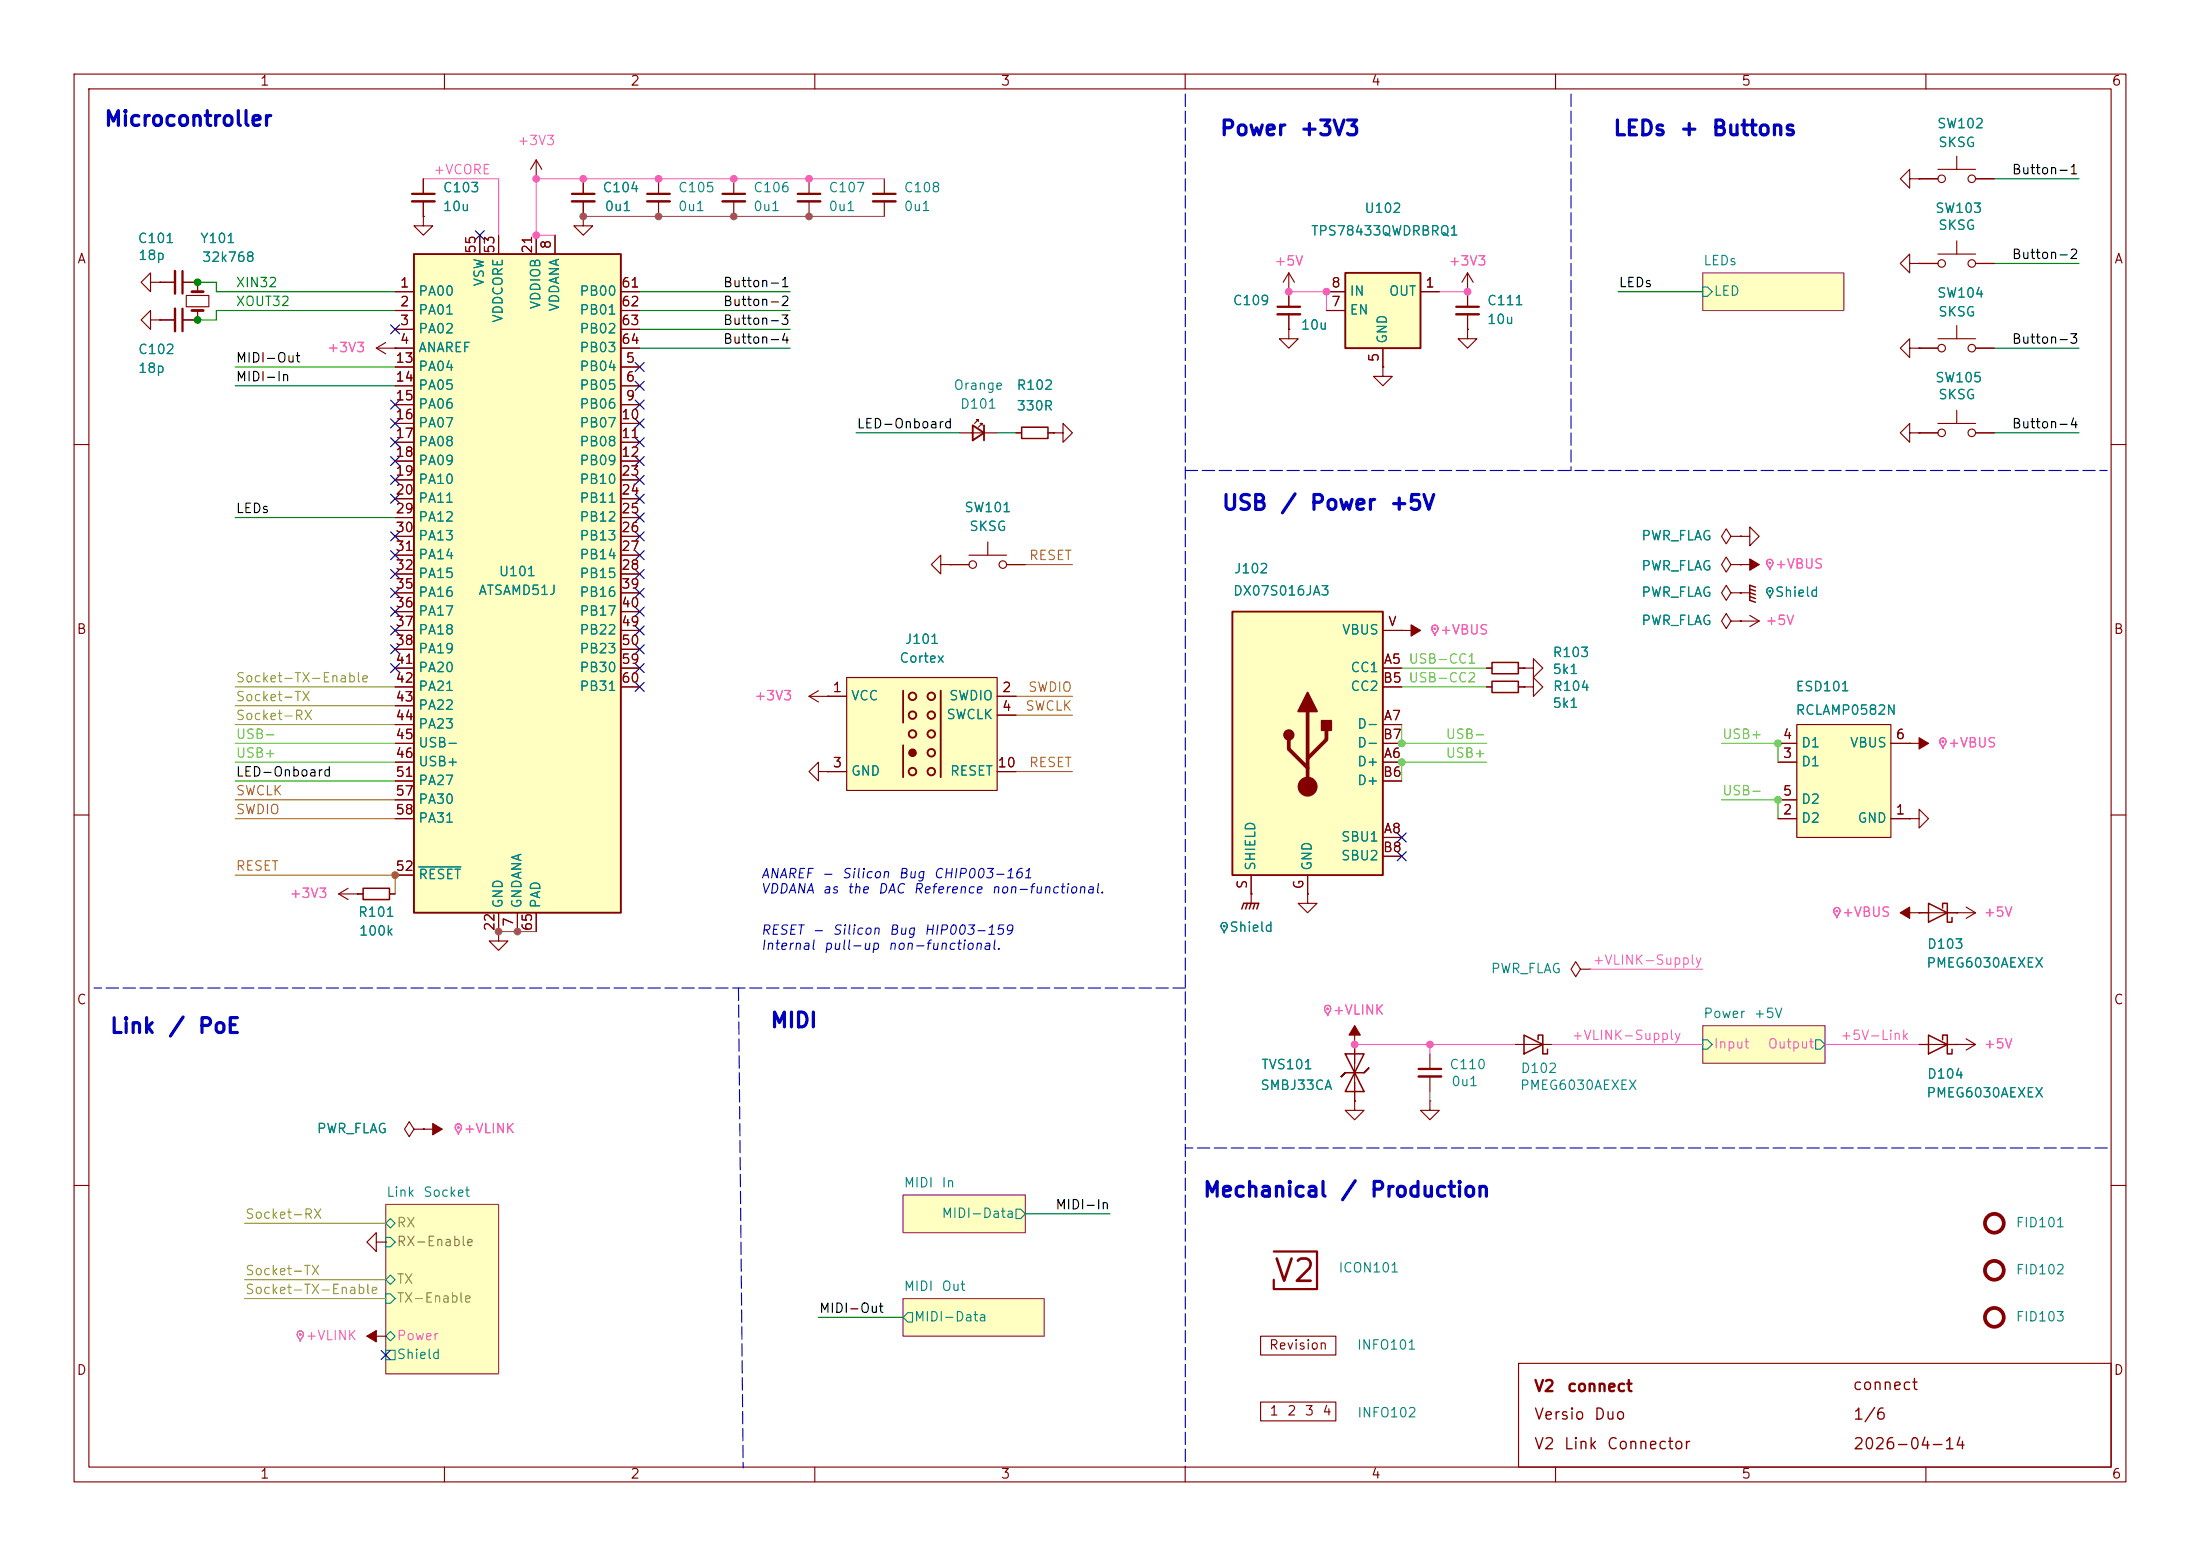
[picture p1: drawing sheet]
<svg xmlns="http://www.w3.org/2000/svg" width="297mm" height="210mm" viewBox="0 0 297 210" stroke-linecap="round" stroke-linejoin="round" font-family="sans-serif">
<g fill="none" stroke="#840000" stroke-width=".15">
<path d="M10 10h277v190h-277zM12 12h273v186h-273zM60 10v2M110 10v2M160 10v2M210 10v2M260 10v2M57.1 29.2v1.3h1.3l-1.3 1.3-1.2-1.3h1.2M57.1 29.2h.1M57.1 24.1v2.1M57.1 27.2v2M174 39.4v2"/>
<path d="M198.1 39.4v2M257.8 35.6v-1.3l-1.3 1.3 1.3 1.2v-1.2h1.3M257.8 24.1v-1.2l-1.3 1.2 1.3 1.3v-1.3h1.3M259.1 35.6h.1M259.1 24.1h.1M259.1 35.6h2.5M259.1 24.1h2.5M261.6 34.3h5.1M261.6 22.9h5.1M264.2 21.1v1.8M264.2 32.5v1.8M266.7 35.6h2.5"/>
<path d="M266.7 24.1h2.5M174 42.4v2.1M186.7 49.5v1.3h1.3l-1.3 1.3-1.3-1.3h1.3M186.7 49.5h.1M198.1 42.4v2.1M257.8 58.4v-1.2l-1.3 1.2 1.3 1.3v-1.3h1.3M259.1 58.4h.1M259.1 47h2.5M261.6 45.7h5.1M264.2 43.9v1.8M266.7 47h2.5M10 60h2"/>
<path d="M285 60h2M10 110h2M285 110h2M48.3 120.7h.7M52.6 120.7h.7M67.3 125.7v1.3h1.3l-1.3 1.3-1.3-1.3h1.3M67.3 125.7h.1M213.4 130.8l-.7-1-.6 1 .6 1 .7-1h1.2M214.6 130.8h.1M55.9 152.4l-.7-1-.6 1 .6 1 .7-1h1.2M57.1 152.4h.1M57.1 152.4h2.6"/>
<path d="M182.9 141v7.6M193 142.2v2.1M193 145.3v2M10 160h2M50.8 167.6v-1.2l-1.3 1.2 1.3 1.3v-1.3h1.3M52.1 167.6h.1M285 160h2M49.5 180.3h2.6M52.1 180.3h.1M60 198v2M110 198v2M160 198v2"/>
<path d="M205 184h80v14h-80zM210 198v2M260 198v2"/>
<circle cx="262.1" cy="24.1" r=".51"/>
<circle cx="262.1" cy="35.6" r=".51"/>
<circle cx="266.2" cy="24.1" r=".51"/>
<circle cx="266.2" cy="35.6" r=".51"/>
<circle cx="262.1" cy="47" r=".51"/>
<circle cx="266.2" cy="47" r=".51"/>
</g>
<g fill="#ffffc2" stroke="#ffffc2" stroke-width=".14">
<path d="M121.9 175.3h19.1v5h-19.1z"/>
<path d="M229.9 138.4h16.5v5.1h-16.5z"/>
<path d="M52.1 162.6h15.2v22.8h-15.2z"/>
<path d="M229.9 36.8h19v5.1h-19z"/>
<path d="M121.9 161.3h16.5v5.1h-16.5z"/>
</g>
<path d="M229.9 36.8h19v5.1h-19zM229.9 138.4h16.5v5.1h-16.5zM52.1 162.6h15.2v22.8h-15.2zM121.9 175.3h19.1v5h-19.1zM121.9 161.3h16.5v5.1h-16.5z" fill="none" stroke="#840084" stroke-width=".15"/>
<path d="M229.9 38.7h.6l.6 .7-.6 .6h-.6zM229.9 140.3h.6l.6 .7-.6 .6h-.6zM245.1 140.3h.6l.7 .7-.7 .6h-.6zM52.1 172.7l.6-.6 .6 .6-.6 .7zM52.1 167h.6l.6 .6-.6 .7h-.6zM52.1 174.6h.6l.6 .7-.6 .6h-.6zM52.7 164.5l.6 .6-.6 .6-.6-.6zM121.9 177.8l.7-.6h.6v1.2h-.6zM137.2 163.2h.6l.6 .6-.6 .7h-.6zM52.1 180.3l.6-.6 .6 .6-.6 .7zM52.1 182.2h1.2v1.3h-1.2z" fill="none" stroke="#008484" stroke-width=".15"/>
<path d="M55.6 26.2h3.1M172.5 41.4h3M196.6 41.4h3M191.5 144.3h3.1" fill="none" stroke="#840000" stroke-width=".3"/>
<path d="M55.6 27.2h3.1M172.5 42.4h3M196.6 42.4h3M191.5 145.3h3.1" fill="none" stroke="#840000" stroke-width=".33"/>
<path d="M49 119.9h3.6v1.5h-3.6zM181.6 144.8l-.6 .6 .6-.6h2.5l.7-.7-.7 .7M181.6 142.2h2.5l-1.2 2.6zM182.9 144.8l1.2 2.5h-2.5z" fill="none" stroke="#840000" stroke-width=".2"/>
<path d="M61.6 151.8a.49 .49 0 0 1 .7 .2 .49 .49 0 0 1-.2 .6l-.2 .5-.2-.4a.64 .64 0 0 1-.1-.9zM40.3 179.7a.49 .49 0 0 1 .7 .2 .49 .49 0 0 1-.3 .7l-.2 .4-.1-.3a.64 .64 0 0 1-.1-1z" fill="none" stroke="#840000" stroke-width=".14"/>
<g fill="#840000" stroke="#840000" stroke-width=".14">
<circle cx="61.9" cy="152.2" r=".09"/>
<circle cx="40.5" cy="180.1" r=".09"/>
</g>
<g fill="#840000" stroke="#840000" stroke-width=".15">
<path d="M58.4 151.6l1.3 .8-1.3 .8z"/>
<path d="M49.5 180.3l1.3-.7v1.5z"/>
</g>
<path d="M61.6 151.8a.49 .49 0 0 1 .7 .2 .49 .49 0 0 1-.2 .6l-.2 .5-.2-.4a.64 .64 0 0 1-.1-.9zM40.3 179.7a.49 .49 0 0 1 .7 .2 .49 .49 0 0 1-.3 .7l-.2 .4-.1-.3a.64 .64 0 0 1-.1-1z" fill="none" stroke="#ff5cbb" stroke-width=".14"/>
<g fill="#ff5cbb" stroke="#ff5cbb" stroke-width=".14">
<circle cx="61.9" cy="152.2" r=".09"/>
<circle cx="40.5" cy="180.1" r=".09"/>
</g>
<path d="M181.6 36.8h10.2v10.2h-10.2z" fill="#ffffc2"/>
<path d="M181.6 36.8h10.2v10.2h-10.2z" fill="none" stroke="#840000" stroke-width=".25"/>
<g fill="none" stroke="#840000" stroke-width=".15">
<path d="M174 39.4h.1M174 36.8l-.8 1.3M174 36.8l.8 1.3M174 36.8v2.6M179.1 39.4h2.5M191.8 39.4h2.5M198.1 39.4h.1M198.1 36.8l-.7 1.3M198.1 36.8l.8 1.3M198.1 36.8v2.6M50.8 47l1.3 .8M50.8 47h2.5"/>
<path d="M52.1 46.2l-1.3 .8M53.3 47h.1M174 44.5v1.2h1.3l-1.3 1.3-1.3-1.3h1.3M174 44.5h.1M179.1 41.9h2.5M186.7 47v2.5M198.1 44.5v1.2h1.3l-1.3 1.3-1.3-1.3h1.3M198.1 44.5h.1M233.7 76.2l-.7-1-.6 1 .6 1 .7-1h1.2M234.9 72.4h1.3v-1.3l1.3 1.3-1.3 1.3v-1.3M234.9 72.4h.1M234.9 76.2h.1"/>
<path d="M182.9 138.4v2.6M182.9 141h.1M182.9 148.6v1.3h1.2l-1.2 1.2-1.3-1.2h1.3M182.9 148.6h.1M259.1 141h7.6M264.2 141h.1M265.4 140.2l1.3 .8M266.7 141l-1.3 .7"/>
</g>
<path d="M260.3 139.7l2.6 1.3-2.6 1.2zM262.3 140.3v-.6h.6v2.5h.6v-.6" fill="none" stroke="#840000" stroke-width=".2"/>
<g fill="none" stroke="#840000" stroke-width=".51">
<circle cx="269.2" cy="171.4" r="1.27"/>
<circle cx="269.2" cy="165.1" r="1.27"/>
<circle cx="269.2" cy="177.8" r="1.27"/>
</g>
<path d="M178.9 135.8a.49 .49 0 0 1 .7 .2 .49 .49 0 0 1-.2 .6l-.2 .5-.1-.4a.64 .64 0 0 1-.2-.9z" fill="none" stroke="#840000" stroke-width=".14"/>
<circle cx="179.2" cy="136.2" r=".09" fill="#840000" stroke="#840000" stroke-width=".14"/>
<path d="M182.9 138.4l.7 1.3h-1.5z" fill="#840000" stroke="#840000" stroke-width=".15"/>
<path d="M178.9 135.8a.49 .49 0 0 1 .7 .2 .49 .49 0 0 1-.2 .6l-.2 .5-.1-.4a.64 .64 0 0 1-.2-.9z" fill="none" stroke="#ff5cbb" stroke-width=".14"/>
<circle cx="179.2" cy="136.2" r=".09" fill="#ff5cbb" stroke="#ff5cbb" stroke-width=".14"/>
<path d="M55.9 34.3h27.9v88.9h-27.9z" fill="#ffffc2"/>
<path d="M55.9 34.3h27.9v88.9h-27.9z" fill="none" stroke="#840000" stroke-width=".25"/>
<g fill="none" stroke="#840000" stroke-width=".15">
<path d="M53.3 39.4h2.6M64.8 31.8v2.5M67.3 31.8v2.5M72.4 31.8v2.5M74.9 31.8v2.5M83.8 39.4h2.6M53.3 47h2.6M53.3 41.9h2.6M53.3 44.5h2.6M53.3 49.5h2.6M53.3 52.1h2.6M53.3 54.6h2.6"/>
<path d="M53.3 57.2h2.6M53.3 59.7h2.6M83.8 47h2.6M83.8 41.9h2.6M83.8 44.5h2.6M83.8 49.5h2.6M83.8 52.1h2.6M83.8 54.6h2.6M83.8 57.2h2.6M83.8 59.7h2.6M53.3 62.2h2.6M53.3 64.8h2.6"/>
<path d="M53.3 67.3h2.6M53.3 69.9h2.6M53.3 72.4h2.6M53.3 74.9h2.6M53.3 77.5h2.6M83.8 62.2h2.6M83.8 64.8h2.6M83.8 67.3h2.6M83.8 69.9h2.6M83.8 72.4h2.6M83.8 74.9h2.6M83.8 77.5h2.6"/>
<path d="M233.7 72.4l-.7-1-.6 1 .6 1 .7-1h1.2M234.9 76.2h.1M234.9 72.4h.1M234.9 76.2h2.6M53.3 80h2.6M53.3 82.6h2.6M53.3 85.1h2.6M53.3 87.6h2.6M53.3 90.2h2.6M53.3 92.7h2.6M53.3 95.3h2.6M53.3 97.8h2.6"/>
<path d="M83.8 80h2.6M83.8 82.6h2.6M83.8 85.1h2.6M83.8 87.6h2.6M83.8 90.2h2.6M83.8 92.7h2.6M200.7 90.2h.7M205 90.2h.7M205.7 90.2h1.3v-1.3l1.3 1.3-1.3 1.2v-1.2M205.7 90.2h.1M233.7 80l-.7-1-.6 1 .6 1 .7-1h1.2M233.7 83.8l-.7-1-.6 1 .6 1 .7-1h1.2"/>
<path d="M234.9 80h.1M234.9 83.8h.1M234.9 80h1.3M234.9 83.8h2.6M236.2 83.1l1.3 .7M237.5 83.8l-1.3 .8M53.3 100.3h2.6M53.3 102.9h2.6M53.3 105.4h2.6M53.3 118.1h2.6M53.3 108h2.6M53.3 110.5h2.6"/>
<path d="M67.3 123.2v2.5M69.8 123.2v2.5M72.4 123.2v2.5"/>
</g>
<path d="M56.5 117h5.7" fill="none" stroke="#008484" stroke-width=".15"/>
<path d="M238.6 75.6a.49 .49 0 0 1 .7 .2 .49 .49 0 0 1-.2 .6l-.2 .5-.1-.4a.64 .64 0 0 1-.2-.9zM238.6 79.4a.49 .49 0 0 1 .7 .2 .49 .49 0 0 1-.2 .7l-.2 .4-.1-.4a.64 .64 0 0 1-.2-.9z" fill="none" stroke="#840000" stroke-width=".14"/>
<g fill="#840000" stroke="#840000" stroke-width=".14">
<circle cx="238.9" cy="79.8" r=".09"/>
<circle cx="238.9" cy="76" r=".09"/>
</g>
<path d="M236.2 79.5l.8 .3M237 79.2l-.8-.2v2l.8 .3M201.4 89.4h3.6v1.5h-3.6zM236.2 80.5l.8 .3M236.2 80l.8 .3" fill="none" stroke="#840000" stroke-width=".2"/>
<path d="M238.6 79.4a.49 .49 0 0 1 .7 .2 .49 .49 0 0 1-.2 .7l-.2 .4-.1-.4a.64 .64 0 0 1-.2-.9z" fill="none" stroke="#008484" stroke-width=".14"/>
<circle cx="238.9" cy="79.8" r=".09" fill="#008484" stroke="#008484" stroke-width=".14"/>
<path d="M236.2 75.4l1.3 .8-1.3 .8z" fill="#840000" stroke="#840000" stroke-width=".15"/>
<path d="M238.6 75.6a.49 .49 0 0 1 .7 .2 .49 .49 0 0 1-.2 .6l-.2 .5-.1-.4a.64 .64 0 0 1-.2-.9z" fill="none" stroke="#ff5cbb" stroke-width=".14"/>
<circle cx="238.9" cy="76" r=".09" fill="#ff5cbb" stroke="#ff5cbb" stroke-width=".14"/>
<path d="M166.4 82.6h20.3v35.5h-20.3z" fill="#ffffc2"/>
<path d="M166.4 82.6h20.3v35.5h-20.3z" fill="none" stroke="#840000" stroke-width=".25"/>
<g fill="#840000" stroke="#840000" stroke-width=".25">
<path d="M176.5 93.5l1.3 2.5h-2.5z"/>
<path d="M178.4 97.3h1.3v1.3h-1.3z"/>
<circle cx="174" cy="99.2" r=".63"/>
</g>
<path d="M174 99.8v1.3l2.5 2.5M176.5 96v10.2M179.1 98.6v1.2l-2.6 2.6" fill="none" stroke="#840000" stroke-width=".51"/>
<circle cx="176.5" cy="106.2" r="1.27" fill="#840000" stroke="#840000" stroke-width=".15"/>
<g fill="none" stroke="#840000" stroke-width=".15">
<path d="M186.7 90.2h2.5M186.7 97.8h2.5M186.7 92.7h2.5M186.7 85.1h2.5M168.9 118.1v2.6M176.5 118.1v2.6M186.7 102.9h2.5M186.7 113h2.5M186.7 105.4h2.5M186.7 100.3h2.5M186.7 115.6h2.5M170.2 189.2h10.1v2.6h-10.1z"/>
<path d="M170.2 180.3h10.1v2.6h-10.1z"/>
</g>
<path d="M242.6 97.8h12.7v15.2h-12.7z" fill="#ffffc2"/>
<g fill="none" stroke="#840000" stroke-width=".15">
<path d="M129.5 58.4h5.1M132.1 56.9v-.3h-.3h.3l-.5 .6M132.6 57.4v-.2h-.3h.3l-.5 .5M137.2 58.4h.7M141.5 58.4h.7M142.2 58.4h1.3v-1.2l1.3 1.2-1.3 1.3v-1.3M142.2 58.4h.1M127 76.2v-1.3l-1.3 1.3 1.3 1.3v-1.3h1.3M128.3 76.2h.1M128.3 76.2h2.5M130.8 74.9h5.1M133.3 73.2v1.7"/>
<path d="M135.9 76.2h2.5M189.2 85.1h.1M189.2 85.1h2.6M242.6 97.8h12.7v15.2h-12.7zM47 119.9l-1.3 .8M240 110.5h2.6M240 102.9h2.6M240 100.3h2.6M240 108h2.6M255.3 110.5h2.5M255.3 100.3h2.5M45.7 120.7l1.3 .7"/>
<path d="M45.7 120.7h2.6M48.3 120.7h.1"/>
<circle cx="131.3" cy="76.2" r=".51"/>
<circle cx="135.4" cy="76.2" r=".51"/>
</g>
<path d="M193.4 84.5a.49 .49 0 0 1 .7 .1 .49 .49 0 0 1-.2 .7l-.2 .5-.1-.4a.64 .64 0 0 1-.2-.9z" fill="none" stroke="#840000" stroke-width=".14"/>
<circle cx="193.7" cy="84.9" r=".09" fill="#840000" stroke="#840000" stroke-width=".14"/>
<path d="M190.5 84.3l1.3 .8-1.3 .8z" fill="#840000" stroke="#840000" stroke-width=".15"/>
<path d="M193.4 84.5a.49 .49 0 0 1 .7 .1 .49 .49 0 0 1-.2 .7l-.2 .5-.1-.4a.64 .64 0 0 1-.2-.9z" fill="none" stroke="#ff5cbb" stroke-width=".14"/>
<circle cx="193.7" cy="84.9" r=".09" fill="#ff5cbb" stroke="#ff5cbb" stroke-width=".14"/>
<path d="M137.9 57.7h3.6v1.5h-3.6z" fill="none" stroke="#840000" stroke-width=".2"/>
<path d="M131.3 57.4l1.5 1-1.5 1zM132.8 57.4v2" fill="none" stroke="#840000" stroke-width=".25"/>
<path d="M172 168.9h5.8v5.1h-5.8v-1.3" fill="none" stroke="#840000" stroke-width=".3"/>
<path d="M114.3 91.4h20.3v15.3h-20.3z" fill="#ffffc2"/>
<g fill="none" stroke="#840000" stroke-width=".25">
<path d="M121.9 93.2v4.3M127 93.2v11.7M121.9 100.6v4.3"/>
<circle cx="123.2" cy="94" r=".51"/>
<circle cx="123.2" cy="96.5" r=".51"/>
<circle cx="123.2" cy="99.1" r=".51"/>
<circle cx="125.7" cy="94" r=".51"/>
<circle cx="125.7" cy="96.5" r=".51"/>
<circle cx="125.7" cy="99.1" r=".51"/>
<circle cx="123.2" cy="104.1" r=".51"/>
<circle cx="125.7" cy="101.6" r=".51"/>
<circle cx="125.7" cy="104.1" r=".51"/>
</g>
<g fill="#840000" stroke="#840000" stroke-width=".14">
<circle cx="123.2" cy="101.6" r=".51"/>
<circle cx="165.3" cy="125" r=".09"/>
<circle cx="262.3" cy="100.1" r=".09"/>
<circle cx="248" cy="123" r=".09"/>
</g>
<g fill="none" stroke="#840000" stroke-width=".15">
<path d="M20.3 38.1v-1.3l-1.3 1.3 1.3 1.3v-1.3h1.3M21.6 38.1h.1M21.6 38.1h2M24.6 38.1h2.1v1.3M25.1 39.9h3.1v1.5h-3.1zM53.3 39.4h2.6M57.1 29.2h.1M57.1 24.1v2.1M57.1 27.2v2M64.8 31.8v2.5M67.3 31.8v2.5M72.4 24.1h.1"/>
<path d="M72.4 21.6l-.8 1.3M72.4 21.6l.8 1.3M72.4 21.6v2.5M72.4 31.8v2.5M74.9 31.8v2.5M78.7 29.2v1.3h1.3l-1.3 1.3-1.2-1.3h1.2M78.7 29.2h.1M78.7 24.1v2.1M78.7 27.2v2M83.8 39.4h2.6M88.9 24.1v2.1M88.9 27.2v2"/>
<path d="M99.1 24.1v2.1M99.1 27.2v2M109.2 24.1v2.1M109.2 27.2v2M119.4 24.1v2.1M119.4 27.2v2M174 39.4h.1M174 39.4v2M179.1 39.4h2.5M191.8 39.4h2.5M198.1 39.4h.1M198.1 39.4v2"/>
<path d="M259.1 24.1h.1M259.1 35.6h.1M259.1 24.1h2.5M259.1 35.6h2.5M266.7 24.1h2.5M266.7 35.6h2.5M20.3 43.2v-1.3l-1.3 1.3 1.3 1.3v-1.3h1.3M21.6 43.2h.1M21.6 43.2h2M26.7 41.9v1.3h-2.1M53.3 47h.1M53.3 57.2h2.6"/>
<path d="M53.3 47h2.6M53.3 41.9h2.6M53.3 44.5h2.6M53.3 49.5h2.6M53.3 52.1h2.6M53.3 54.6h2.6M53.3 59.7h2.6M83.8 57.2h2.6M83.8 47h2.6M83.8 41.9h2.6M83.8 44.5h2.6M83.8 49.5h2.6"/>
<path d="M83.8 52.1h2.6M83.8 54.6h2.6M83.8 59.7h2.6M137.2 58.4h.7M141.5 58.4h.7M142.2 58.4h.1M174 44.5h.1M174 42.4v2.1M179.1 41.9h2.5M186.7 49.5h.1M186.7 47v2.5M198.1 44.5h.1"/>
<path d="M198.1 42.4v2.1M257.8 47v-1.3l-1.3 1.3 1.3 1.3v-1.3h1.3M259.1 47h.1M259.1 58.4h.1M259.1 58.4h2.5M259.1 47h2.5M261.6 57.2h5.1M264.2 55.4v1.8M266.7 58.4h2.5M266.7 47h2.5M53.3 62.2h2.6M53.3 64.8h2.6"/>
<path d="M53.3 67.3h2.6M53.3 69.9h2.6M53.3 72.4h2.6M53.3 74.9h2.6M53.3 77.5h2.6M83.8 62.2h2.6M83.8 64.8h2.6M83.8 67.3h2.6M83.8 69.9h2.6M83.8 72.4h2.6M83.8 74.9h2.6M83.8 77.5h2.6"/>
<path d="M128.3 76.2h.1M128.3 76.2h2.5M135.9 76.2h2.5M234.9 72.4h.1M234.9 76.2h.1M53.3 92.7h2.6M53.3 80h2.6M53.3 82.6h2.6M53.3 85.1h2.6M53.3 87.6h2.6M53.3 90.2h2.6M53.3 95.3h2.6"/>
<path d="M53.3 97.8h2.6M83.8 92.7h2.6M83.8 80h2.6M83.8 82.6h2.6M83.8 85.1h2.6M83.8 87.6h2.6M83.8 90.2h2.6M109.2 94h5.1M109.2 94l1.3 .7M110.5 93.2l-1.3 .8M111.8 94h.1M114.3 91.4h20.3v15.3h-20.3z"/>
<path d="M134.6 94h2.6M134.6 96.5h2.6M186.7 92.7h2.5M186.7 85.1h2.5M186.7 90.2h2.5M186.7 97.8h2.5M189.2 85.1h.1M200.7 92.7h.7M200.7 90.2h.7M205 92.7h.7M205 90.2h.7M205.7 92.7h1.3v-1.3l1.3 1.3-1.3 1.3v-1.3"/>
<path d="M205.7 92.7h.1M205.7 90.2h.1M234.9 83.8h.1M234.9 80h.1M53.3 100.3h2.6M53.3 102.9h2.6M53.3 105.4h2.6M53.3 118.1h2.6M53.3 108h2.6M53.3 110.5h2.6M110.5 104.1v-1.2l-1.3 1.2 1.3 1.3v-1.3h1.3M111.8 104.1h.1"/>
<path d="M111.8 104.1h2.5M134.6 104.1h2.6M168.9 118.1v3.8M176.5 118.1v2.6M186.7 100.3h2.5M186.7 102.9h2.5M186.7 105.4h2.5M186.7 113h2.5M186.7 115.6h2.5M240 100.3h2.6M240 102.9h2.6M240 108h2.6"/>
<path d="M240 110.5h2.6M255.3 100.3h5M255.3 110.5h2.5M257.8 100.3h.1M257.8 110.5h1.3v-1.3l1.2 1.3-1.2 1.3v-1.3M257.8 110.5h.1M48.3 120.7h.1M48.3 120.7h.7M52.6 120.7h.7M67.3 125.7h.1M67.3 123.2v2.5M69.8 123.2v2.5"/>
<path d="M72.4 123.2v2.5M168.9 120.7h.1M176.5 120.7v1.2h1.3l-1.3 1.3-1.2-1.3h1.2M176.5 120.7h.1M256.5 123.2h10.2M259.1 123.2h.1M264.2 123.2h.1M265.4 122.4l1.3 .8M266.7 123.2l-1.3 .8M57.1 152.4h.1M182.9 148.6h.1M182.9 141h.1"/>
<path d="M182.9 141v2.5M182.9 146.1v2.5M193 148.6v1.3h1.3l-1.3 1.2-1.2-1.2h1.2M193 148.6h.1M204.5 141h5M259.1 141h1.2M262.9 141h1.3M264.2 141h.1"/>
<circle cx="262.1" cy="58.4" r=".51"/>
<circle cx="266.2" cy="58.4" r=".51"/>
</g>
<path d="M25.9 39.4h1.5M25.9 41.9h1.5" fill="none" stroke="#840000" stroke-width=".38"/>
<path d="M24.6 36.6v3M77.2 26.2h3.1M87.4 26.2h3M97.5 26.2h3.1M107.7 26.2h3M117.9 26.2h3M24.6 41.7v3" fill="none" stroke="#840000" stroke-width=".3"/>
<path d="M23.6 36.6v3M77.2 27.2h3.1M87.4 27.2h3M97.5 27.2h3.1M107.7 27.2h3M117.9 27.2h3M23.6 41.7v3" fill="none" stroke="#840000" stroke-width=".33"/>
<path d="M262 99.7a.49 .49 0 0 1 .7 .2 .49 .49 0 0 1-.2 .7l-.2 .4-.2-.3a.64 .64 0 0 1-.1-1zM165 124.6a.49 .49 0 0 1 .7 .2 .49 .49 0 0 1-.2 .7l-.2 .4-.2-.4a.64 .64 0 0 1-.1-.9zM247.7 122.6a.49 .49 0 0 1 .7 .1 .49 .49 0 0 1-.2 .7l-.2 .5-.2-.4a.64 .64 0 0 1-.1-.9z" fill="none" stroke="#840000" stroke-width=".14"/>
<path d="M201.4 91.9h3.6v1.6h-3.6zM167.6 122.7l.3-.8h2l-.2 .8M168.4 121.9l-.3 .8M168.9 121.9l-.2 .8M169.4 121.9l-.2 .8M205.7 139.7l2.6 1.3-2.6 1.2zM260.3 121.9l2.6 1.3-2.6 1.3zM262.3 122.6v-.7h.6v2.6h.6v-.7M207.6 140.3v-.6h.7v2.5h.6v-.6" fill="none" stroke="#840000" stroke-width=".2"/>
<path d="M238.6 79.4a.49 .49 0 0 1 .7 .2 .49 .49 0 0 1-.2 .7l-.2 .4-.1-.4a.64 .64 0 0 1-.2-.9zM165 124.6a.49 .49 0 0 1 .7 .2 .49 .49 0 0 1-.2 .7l-.2 .4-.2-.4a.64 .64 0 0 1-.1-.9z" fill="none" stroke="#008484" stroke-width=".14"/>
<g fill="#008484" stroke="#008484" stroke-width=".14">
<circle cx="165.3" cy="125" r=".09"/>
<circle cx="238.9" cy="79.8" r=".09"/>
</g>
<g fill="#840000" stroke="#840000" stroke-width=".15">
<path d="M259.1 99.6l1.2 .7-1.2 .8z"/>
<path d="M256.5 123.2l1.3-.8v1.6z"/>
</g>
<path d="M238.6 75.6a.49 .49 0 0 1 .7 .2 .49 .49 0 0 1-.2 .6l-.2 .5-.1-.4a.64 .64 0 0 1-.2-.9zM193.4 84.5a.49 .49 0 0 1 .7 .1 .49 .49 0 0 1-.2 .7l-.2 .5-.1-.4a.64 .64 0 0 1-.2-.9zM262 99.7a.49 .49 0 0 1 .7 .2 .49 .49 0 0 1-.2 .7l-.2 .4-.2-.3a.64 .64 0 0 1-.1-1zM178.9 135.8a.49 .49 0 0 1 .7 .2 .49 .49 0 0 1-.2 .6l-.2 .5-.1-.4a.64 .64 0 0 1-.2-.9zM247.7 122.6a.49 .49 0 0 1 .7 .1 .49 .49 0 0 1-.2 .7l-.2 .5-.2-.4a.64 .64 0 0 1-.1-.9zM61.6 151.8a.49 .49 0 0 1 .7 .2 .49 .49 0 0 1-.2 .6l-.2 .5-.2-.4a.64 .64 0 0 1-.1-.9z" fill="none" stroke="#ff5cbb" stroke-width=".14"/>
<g fill="#ff5cbb" stroke="#ff5cbb" stroke-width=".14">
<circle cx="262.3" cy="100.1" r=".09"/>
<circle cx="248" cy="123" r=".09"/>
<circle cx="61.9" cy="152.2" r=".09"/>
<circle cx="193.7" cy="84.9" r=".09"/>
<circle cx="238.9" cy="76" r=".09"/>
<circle cx="179.2" cy="136.2" r=".09"/>
<circle cx="99.1" cy="24.1" r=".46"/>
<circle cx="78.7" cy="24.1" r=".46"/>
<circle cx="88.9" cy="24.1" r=".46"/>
<circle cx="109.2" cy="24.1" r=".46"/>
<circle cx="72.4" cy="31.8" r=".46"/>
<circle cx="72.4" cy="24.1" r=".46"/>
<circle cx="198.1" cy="39.4" r=".46"/>
<circle cx="179.1" cy="39.4" r=".46"/>
<circle cx="174" cy="39.4" r=".46"/>
<circle cx="182.9" cy="141" r=".46"/>
<circle cx="193" cy="141" r=".46"/>
</g>
<path d="M160 12.7v185.4M212.1 12.7v50.8M160 63.5h124.5M99.7 133.4l.6 64.7M160 133.4h-147.3M284.5 154.9h-124.5" fill="none" stroke="#0000c2" stroke-width=".15" stroke-dasharray="1.7 .6"/>
<path d="M26.7 38.1h2.5v1.3h24.1M53.3 41.9h-24.1v1.3h-2.5" fill="none" stroke="#0b8109" stroke-width=".15"/>
<path d="M189.2 97.8v2.5h11.5M189.2 92.7h11.5M189.2 90.2h11.5M31.7 100.3h21.6M31.7 102.9h21.6M200.7 102.9h-11.5v2.5M232.4 100.3h7.6v2.6M232.4 108h7.6v2.5" fill="none" stroke="#51c90f" stroke-width=".15"/>
<g fill="none" stroke="#008400" stroke-width=".15">
<path d="M86.4 39.4h20.3M218.4 39.4h11.5M269.2 24.1h11.5M269.2 35.6h11.5M31.7 52.1h21.6M31.7 49.5h21.6M86.4 44.5h20.3M86.4 41.9h20.3M86.4 47h20.3M115.6 58.4h13.9M134.6 58.4h2.6M269.2 58.4h11.5"/>
<path d="M269.2 47h11.5M31.7 69.9h21.6M31.7 105.4h21.6M110.5 177.8h11.4M138.4 163.8h11.5"/>
</g>
<path d="M138.4 76.2h6.4M137.2 94h7.6M137.2 96.5h7.6M31.7 110.5h21.6M31.7 108h21.6M31.7 118.1h21.6v2.6M137.2 104.1h7.6" fill="none" stroke="#b27502" stroke-width=".15"/>
<path d="M78.7 29.2h40.7M67.3 125.7h5.1M193 147.3v1.3" fill="none" stroke="#676767" stroke-width=".15"/>
<path d="M57.1 24.1h10.2v7.7M119.4 24.1h-47v7.7h2.5M174 39.4h5.1v2.5M194.3 39.4h3.8M214.6 130.8h15.3M182.9 141h21.6M193 141v1.2M209.5 141h20.4M246.4 141h12.7" fill="none" stroke="#ff5cbb" stroke-width=".15"/>
<path d="M31.7 92.7h21.6M31.7 97.8h21.6M31.7 95.3h21.6M33 172.7h19.1M33 175.3h19.1M33 165.1h19.1" fill="none" stroke="#a3a30c" stroke-width=".15"/>
<g fill="none" stroke="#000084" stroke-width=".15">
<path d="M64.2 31.1l1.2 1.3M65.4 31.1l-1.2 1.3M52.7 43.8l1.2 1.3M52.7 56.5l1.2 1.3M52.7 59.1l1.2 1.2M52.7 54l1.2 1.2M53.9 43.8l-1.2 1.3M53.9 56.5l-1.2 1.3M53.9 59.1l-1.2 1.2M53.9 54l-1.2 1.2M85.8 48.9l1.2 1.2M85.8 51.5l1.2 1.2"/>
<path d="M85.8 54l1.2 1.2M85.8 56.5l1.2 1.3M85.8 59.1l1.2 1.2M87 48.9l-1.2 1.2M87 51.5l-1.2 1.2M87 54l-1.2 1.2M87 56.5l-1.2 1.3M87 59.1l-1.2 1.2M52.7 64.2l1.2 1.2M52.7 74.3l1.2 1.2M52.7 66.7l1.2 1.2M52.7 71.8l1.2 1.2"/>
<path d="M52.7 76.9l1.2 1.2M52.7 61.6l1.2 1.2M52.7 79.4l1.2 1.2M53.9 64.2l-1.2 1.2M53.9 74.3l-1.2 1.2M53.9 66.7l-1.2 1.2M53.9 71.8l-1.2 1.2M53.9 76.9l-1.2 1.2M53.9 61.6l-1.2 1.2M53.9 79.4l-1.2 1.2M85.8 79.4l1.2 1.2M85.8 71.8l1.2 1.2"/>
<path d="M85.8 69.2l1.2 1.3M85.8 74.3l1.2 1.2M85.8 64.2l1.2 1.2M85.8 66.7l1.2 1.2M85.8 61.6l1.2 1.2M85.8 76.9l1.2 1.2M87 79.4l-1.2 1.2M87 71.8l-1.2 1.2M87 69.2l-1.2 1.3M87 74.3l-1.2 1.2M87 64.2l-1.2 1.2M87 66.7l-1.2 1.2"/>
<path d="M87 61.6l-1.2 1.2M87 76.9l-1.2 1.2M52.7 81.9l1.2 1.3M52.7 84.5l1.2 1.2M52.7 87l1.2 1.2M52.7 89.6l1.2 1.2M53.9 81.9l-1.2 1.3M53.9 84.5l-1.2 1.2M53.9 89.6l-1.2 1.2M53.9 87l-1.2 1.2M85.8 81.9l1.2 1.3M85.8 89.6l1.2 1.2"/>
<path d="M85.8 92.1l1.2 1.2M85.8 84.5l1.2 1.2M85.8 87l1.2 1.2M87 81.9l-1.2 1.3M87 89.6l-1.2 1.2M87 92.1l-1.2 1.2M87 84.5l-1.2 1.2M87 87l-1.2 1.2M188.6 115l1.2 1.2M188.6 112.4l1.2 1.2M189.8 115l-1.2 1.2M189.8 112.4l-1.2 1.2"/>
<path d="M51.5 182.3l1.2 1.2M52.7 182.3l-1.2 1.2"/>
</g>
<path d="M56.5 117h5.7" fill="none" stroke="#008484" stroke-width=".15"/>
<circle cx="53.3" cy="118.1" r=".46" fill="#b27502" stroke="#b27502" stroke-width=".14"/>
<g fill="#676767" stroke="#676767" stroke-width=".14">
<circle cx="67.3" cy="125.7" r=".46"/>
<circle cx="69.8" cy="125.7" r=".46"/>
<circle cx="109.2" cy="29.2" r=".46"/>
<circle cx="88.9" cy="29.2" r=".46"/>
<circle cx="99.1" cy="29.2" r=".46"/>
<circle cx="78.7" cy="29.2" r=".46"/>
</g>
<g fill="#0b8109" stroke="#0b8109" stroke-width=".14">
<circle cx="26.7" cy="38.1" r=".46"/>
<circle cx="26.7" cy="43.2" r=".46"/>
</g>
<g fill="#51c90f" stroke="#51c90f" stroke-width=".14">
<circle cx="189.2" cy="100.3" r=".46"/>
<circle cx="189.2" cy="102.9" r=".46"/>
<circle cx="240" cy="100.3" r=".46"/>
<circle cx="240" cy="108" r=".46"/>
</g>
<text font-size="3" fill="#840000" x="171.8" y="173.8">V2</text>
<g font-size="2" fill="#0000c2">
<text x="14" y="17.5">Microcontroller</text>
<text x="164.6" y="18.8">Power</text>
<text x="175.3" y="18.8">+3V3</text>
<text x="217.7" y="18.8">LEDs</text>
<text x="226.6" y="18.8">+</text>
<text x="231" y="18.8">Buttons</text>
<text x="164.8" y="69.3">USB</text>
<text x="172.7" y="69.3">/</text>
<text x="176.7" y="69.3">Power</text>
<text x="187.5" y="69.3">+5V</text>
<text x="14.7" y="140">Link</text>
<text x="22.6" y="140">/</text>
<text x="26.6" y="140">PoE</text>
<text x="103.9" y="139.2">MIDI</text>
<text x="162.3" y="162.1">Mechanical</text>
<text x="180.9" y="162.1">/</text>
<text x="184.8" y="162.1">Production</text>
</g>
<g font-size="1.5" fill="#840000">
<text x="207" y="188.2">V2</text>
<text x="207" y="192">Versio</text>
<text x="211.5" y="188.2">connect</text>
<text x="215.1" y="192">Duo</text>
<text x="250" y="188">connect</text>
<text x="250.1" y="192">1/6</text>
<text x="207" y="196">V2</text>
<text x="211" y="196">Link</text>
<text x="216.8" y="196">Connector</text>
<text x="250.1" y="196">2026-04-14</text>
</g>
<g font-size="1.3" fill="#840000">
<text x="35" y="11.9">1</text>
<text x="85" y="11.9">2</text>
<text x="135" y="11.9">3</text>
<text x="185" y="11.9">4</text>
<text x="235" y="11.9">5</text>
<text x="285" y="11.9">6</text>
<text x="10.3" y="35.9">A</text>
<text x="64.5" y="34.3" transform="rotate(-90 64.5 34.3)">55</text>
<text x="67.1" y="34.3" transform="rotate(-90 67.1 34.3)">53</text>
<text x="72.1" y="34.3" transform="rotate(-90 72.1 34.3)">21</text>
<text x="74.7" y="33.7" transform="rotate(-90 74.7 33.7)">8</text>
<text x="285.3" y="35.9">A</text>
<text x="53.9" y="39.1">1</text>
<text x="53.9" y="41.7">2</text>
<text x="83.8" y="39.1">61</text>
<text x="83.8" y="41.7">62</text>
<text x="179.6" y="41.7">7</text>
<text x="179.6" y="39.1">8</text>
<text x="192.3" y="39.1">1</text>
<text x="53.9" y="44.2">3</text>
<text x="53.9" y="46.7">4</text>
<text x="83.8" y="46.7">64</text>
<text x="83.8" y="44.2">63</text>
<text x="53.3" y="49.3">13</text>
<text x="53.3" y="51.8">14</text>
<text x="84.4" y="49.3">5</text>
<text x="84.4" y="51.8">6</text>
<text x="186.4" y="49" transform="rotate(-90 186.4 49)">5</text>
<text x="53.3" y="54.4">15</text>
<text x="53.3" y="56.9">16</text>
<text x="53.3" y="59.4">17</text>
<text x="83.8" y="56.9">10</text>
<text x="83.8" y="59.4">11</text>
<text x="84.4" y="54.4">9</text>
<text x="53.3" y="62">18</text>
<text x="53.3" y="64.5">19</text>
<text x="83.8" y="62">12</text>
<text x="83.8" y="64.5">23</text>
<text x="53.3" y="67.1">20</text>
<text x="53.3" y="69.6">29</text>
<text x="83.8" y="67.1">24</text>
<text x="83.8" y="69.6">25</text>
<text x="53.3" y="72.1">30</text>
<text x="53.3" y="74.7">31</text>
<text x="53.3" y="77.2">32</text>
<text x="83.8" y="72.1">26</text>
<text x="83.8" y="74.7">27</text>
<text x="83.8" y="77.2">28</text>
<text x="53.3" y="79.8">35</text>
<text x="53.3" y="82.3">36</text>
<text x="83.8" y="79.8">39</text>
<text x="83.8" y="82.3">40</text>
<text x="10.3" y="85.9">B</text>
<text x="53.3" y="84.8">37</text>
<text x="53.3" y="87.4">38</text>
<text x="53.3" y="89.9">41</text>
<text x="83.8" y="84.8">49</text>
<text x="83.8" y="87.4">50</text>
<text x="83.8" y="89.9">59</text>
<text x="186.7" y="89.9">A5 USB-CC1</text>
<text x="186.7" y="89.9">A5</text>
<text x="187.3" y="84.8">V</text>
<text x="285.3" y="85.9">B</text>
<text x="53.3" y="92.5">42</text>
<text x="53.3" y="95">43</text>
<text x="83.8" y="92.5">60</text>
<text x="112.3" y="93.7">1</text>
<text x="135.2" y="93.7">2</text>
<text x="186.6" y="92.5">B5 USB-CC2</text>
<text x="186.6" y="92.5">B5</text>
<text x="53.3" y="97.5">44</text>
<text x="53.3" y="100.1">45</text>
<text x="135.2" y="96.3">4</text>
<text x="186.6" y="100.1">B7</text>
<text x="186.7" y="97.5">A7</text>
<text x="240.6" y="100.1">4</text>
<text x="255.8" y="100.1">6</text>
<text x="53.3" y="102.6">46</text>
<text x="53.3" y="105.2">51</text>
<text x="53.3" y="107.7">57</text>
<text x="112.3" y="103.9">3</text>
<text x="134.6" y="103.9">10</text>
<text x="186.6" y="105.2">B6</text>
<text x="186.7" y="102.6">A6</text>
<text x="240.6" y="102.6">3</text>
<text x="240.6" y="107.7">5</text>
<text x="53.3" y="110.2">58</text>
<text x="186.7" y="112.8">A8</text>
<text x="240.6" y="110.2">2</text>
<text x="255.8" y="110.2">1</text>
<text x="53.3" y="117.9">52</text>
<text x="186.6" y="115.3">B8</text>
<text x="67.1" y="125.8" transform="rotate(-90 67.1 125.8)">22</text>
<text x="69.6" y="125.2" transform="rotate(-90 69.6 125.2)">7</text>
<text x="72.1" y="125.8" transform="rotate(-90 72.1 125.8)">65</text>
<text x="168.7" y="120.1" transform="rotate(-90 168.7 120.1)">S</text>
<text x="176.3" y="120.1" transform="rotate(-90 176.3 120.1)">G</text>
<text x="10.3" y="135.9">C</text>
<text x="285.3" y="135.9">C</text>
<text x="10.3" y="185.9">D</text>
<text x="171.2" y="182.5">Revision</text>
<text x="285.3" y="185.9">D</text>
<text x="171.3" y="191.4">1</text>
<text x="173.7" y="191.4">2</text>
<text x="176" y="191.4">3</text>
<text x="178.4" y="191.4">4</text>
<text x="35" y="199.9">1</text>
<text x="85" y="199.9">2</text>
<text x="135" y="199.9">3</text>
<text x="185" y="199.9">4</text>
<text x="235" y="199.9">5</text>
<text x="285" y="199.9">6</text>
</g>
<g font-size="1.3" fill="#008484">
<text x="261.4" y="17.6">SW102</text>
<text x="261.6" y="20.2">SKSG</text>
<text x="59.7" y="26.3">C103</text>
<text x="59.7" y="28.8">10u</text>
<text x="81.2" y="26.3">C104</text>
<text x="81.5" y="28.8">0u1</text>
<text x="91.4" y="26.3">C105</text>
<text x="91.4" y="28.8">0u1</text>
<text x="101.6" y="26.3">C106</text>
<text x="101.6" y="28.8">0u1</text>
<text x="111.8" y="26.3">C107</text>
<text x="111.8" y="28.8">0u1</text>
<text x="121.9" y="26.3">C108</text>
<text x="121.9" y="28.8">0u1</text>
<text x="184.1" y="29.1">U102</text>
<text x="261.2" y="29.1">SW103</text>
<text x="18.5" y="33.1">C101</text>
<text x="18.6" y="35.4">18p</text>
<text x="26.9" y="33.1">Y101</text>
<text x="27.2" y="35.7">32k768</text>
<text x="176.9" y="32.1">TPS78433QWDRBRQ1</text>
<text x="261.6" y="31.3">SKSG</text>
<text x="56.4" y="40.2">PA00</text>
<text x="65.6" y="38.8" transform="rotate(-90 65.6 38.8)">VSW</text>
<text x="73.3" y="41.8" transform="rotate(-90 73.3 41.8)">VDDIOB</text>
<text x="78.1" y="40.2">PB00</text>
<text x="166.3" y="41.5">C109</text>
<text x="182.1" y="40.2">IN</text>
<text x="187.4" y="40.2">OUT</text>
<text x="200.7" y="41.5">C111</text>
<text x="229.9" y="36.1">LEDs</text>
<text x="231.3" y="40.2">LED</text>
<text x="261.4" y="40.5">SW104</text>
<text x="56.4" y="42.8">PA01</text>
<text x="56.4" y="45.3">PA02</text>
<text x="56.4" y="47.9">ANAREF</text>
<text x="68.2" y="43.6" transform="rotate(-90 68.2 43.6)">VDDCORE</text>
<text x="75.8" y="42.1" transform="rotate(-90 75.8 42.1)">VDDANA</text>
<text x="78.1" y="47.9">PB03</text>
<text x="78.1" y="42.8">PB01</text>
<text x="78.1" y="45.3">PB02</text>
<text x="175.5" y="44.8">10u</text>
<text x="182.1" y="42.8">EN</text>
<text x="187.6" y="46.5" transform="rotate(-90 187.6 46.5)">GND</text>
<text x="200.7" y="44">10u</text>
<text x="261.6" y="43">SKSG</text>
<text x="18.6" y="48.1">C102</text>
<text x="18.6" y="50.6">18p</text>
<text x="56.4" y="50.4">PA04</text>
<text x="56.4" y="52.9">PA05</text>
<text x="78.1" y="50.4">PB04</text>
<text x="78.1" y="52.9">PB05</text>
<text x="128.7" y="52.9">Orange</text>
<text x="137.1" y="52.9">R102</text>
<text x="261.2" y="51.9">SW105</text>
<text x="56.4" y="55.5">PA06</text>
<text x="56.4" y="58">PA07</text>
<text x="78.1" y="55.5">PB06</text>
<text x="78.1" y="58">PB07</text>
<text x="129.5" y="55.5">D101</text>
<text x="137.1" y="55.7">330R</text>
<text x="261.6" y="54.2">SKSG</text>
<text x="56.4" y="60.6">PA08</text>
<text x="56.4" y="63.1">PA09</text>
<text x="56.4" y="65.6">PA10</text>
<text x="78.1" y="60.6">PB08</text>
<text x="78.1" y="63.1">PB09</text>
<text x="78.1" y="65.6">PB10</text>
<text x="56.4" y="68.2">PA11</text>
<text x="56.4" y="70.7">PA12</text>
<text x="78.1" y="68.2">PB11</text>
<text x="78.1" y="70.7">PB12</text>
<text x="130.1" y="69.4">SW101</text>
<text x="130.8" y="72">SKSG</text>
<text x="56.4" y="73.3">PA13</text>
<text x="56.4" y="75.8">PA14</text>
<text x="78.1" y="73.3">PB13</text>
<text x="78.1" y="75.8">PB14</text>
<text x="166.5" y="77.7">J102</text>
<text x="221.5" y="77.3">PWR_FLAG</text>
<text x="221.5" y="73.3">PWR_FLAG</text>
<text x="56.4" y="78.3">PA15</text>
<text x="56.4" y="80.9">PA16</text>
<text x="56.4" y="83.4">PA17</text>
<text x="64.5" y="80.6">ATSAMD51J</text>
<text x="67.3" y="78.1">U101</text>
<text x="78.1" y="78.3">PB15</text>
<text x="78.1" y="80.9">PB16</text>
<text x="78.1" y="83.4">PB17</text>
<text x="166.4" y="80.7">DX07S016JA3</text>
<text x="221.5" y="80.9">PWR_FLAG</text>
<text x="239.5" y="80.9">Shield</text>
<text x="56.4" y="86">PA18</text>
<text x="56.4" y="88.5">PA19</text>
<text x="78.1" y="86">PB22</text>
<text x="78.1" y="88.5">PB23</text>
<text x="121.3" y="89.8">Cortex</text>
<text x="122.1" y="87.2">J101</text>
<text x="181.1" y="86">VBUS</text>
<text x="209.5" y="89">R103</text>
<text x="221.5" y="84.7">PWR_FLAG</text>
<text x="56.4" y="91">PA20</text>
<text x="56.4" y="93.6">PA21</text>
<text x="78.1" y="91">PB30</text>
<text x="78.1" y="93.6">PB31</text>
<text x="114.8" y="94.8">VCC</text>
<text x="128" y="94.8">SWDIO</text>
<text x="182.2" y="91">CC1</text>
<text x="182.2" y="93.6">CC2</text>
<text x="209.5" y="91.3">5k1</text>
<text x="209.5" y="95.9">5k1</text>
<text x="209.6" y="93.6">R104</text>
<text x="242.3" y="93.6">ESD101</text>
<text x="56.4" y="96.1">PA22</text>
<text x="56.4" y="98.7">PA23</text>
<text x="56.4" y="101.2">USB-</text>
<text x="127.7" y="97.4">SWCLK</text>
<text x="183.1" y="98.7">D-</text>
<text x="183.1" y="101.2">D-</text>
<text x="242.3" y="96.8">RCLAMP0582N</text>
<text x="243.1" y="101.2">D1</text>
<text x="249.7" y="101.2">VBUS</text>
<text x="56.4" y="103.7">USB+</text>
<text x="56.4" y="106.3">PA27</text>
<text x="114.8" y="105">GND</text>
<text x="128.2" y="105">RESET</text>
<text x="183.1" y="103.7">D+</text>
<text x="183.1" y="106.3">D+</text>
<text x="243.1" y="103.7">D1</text>
<text x="56.4" y="108.8">PA30</text>
<text x="56.4" y="111.4">PA31</text>
<text x="181" y="113.9">SBU1</text>
<text x="243.1" y="108.8">D2</text>
<text x="243.1" y="111.4">D2</text>
<text x="250.7" y="111.4">GND</text>
<text x="56.4" y="119">RESET</text>
<text x="169.8" y="117.6" transform="rotate(-90 169.8 117.6)">SHIELD</text>
<text x="177.4" y="117.6" transform="rotate(-90 177.4 117.6)">GND</text>
<text x="181" y="116.4">SBU2</text>
<text x="48.2" y="124.1">R101</text>
<text x="68.2" y="122.7" transform="rotate(-90 68.2 122.7)">GND</text>
<text x="70.7" y="122.7" transform="rotate(-90 70.7 122.7)">GNDANA</text>
<text x="73.3" y="122.7" transform="rotate(-90 73.3 122.7)">PAD</text>
<text x="48.4" y="126.6">100k</text>
<text x="165.9" y="126.1">Shield</text>
<text x="201.2" y="131.7">PWR_FLAG</text>
<text x="260" y="130.9">PMEG6030AEXEX</text>
<text x="260.1" y="128.4">D103</text>
<text x="229.9" y="137.7">Power</text>
<text x="236.7" y="137.7">+5V</text>
<text x="170.1" y="147.4">SMBJ33CA</text>
<text x="170.2" y="144.6">TVS101</text>
<text x="195.6" y="144.6">C110</text>
<text x="195.8" y="146.9">0u1</text>
<text x="205.1" y="147.4">PMEG6030AEXEX</text>
<text x="205.2" y="145.1">D102</text>
<text x="260" y="148.4">PMEG6030AEXEX</text>
<text x="260.1" y="145.9">D104</text>
<text x="42.7" y="153.3">PWR_FLAG</text>
<text x="52.1" y="161.8">Link</text>
<text x="57.1" y="161.8">Socket</text>
<text x="121.9" y="160.6">MIDI</text>
<text x="127" y="160.6">In</text>
<text x="127" y="164.7">MIDI-Data</text>
<text x="272" y="166">FID101</text>
<text x="180.6" y="172.1">ICON101</text>
<text x="272" y="172.3">FID102</text>
<text x="121.9" y="174.5">MIDI</text>
<text x="123.3" y="178.7">MIDI-Data</text>
<text x="127" y="174.5">Out</text>
<text x="272" y="178.7">FID103</text>
<text x="53.5" y="183.7">Shield</text>
<text x="183.1" y="182.5">INFO101</text>
<text x="183.1" y="191.6">INFO102</text>
</g>
<g font-size="1.3" fill="#ff5cbb">
<text x="58.4" y="23.8">+VCORE</text>
<text x="69.7" y="19.9">+3V3</text>
<text x="172" y="36.2">+5V</text>
<text x="195.5" y="36.2">+3V3</text>
<text x="44.1" y="47.9">+3V3</text>
<text x="239.5" y="77.1">+VBUS</text>
<text x="194.3" y="86">+VBUS</text>
<text x="238.2" y="84.7">+5V</text>
<text x="101.8" y="94.8">+3V3</text>
<text x="262.9" y="101.2">+VBUS</text>
<text x="39" y="121.5">+3V3</text>
<text x="248.6" y="124.1">+VBUS</text>
<text x="267.7" y="124.1">+5V</text>
<text x="214.9" y="130.5">+VLINK-Supply</text>
<text x="179.8" y="137.3">+VLINK</text>
<text x="212.1" y="140.7">+VLINK-Supply</text>
<text x="231.3" y="141.8">Input</text>
<text x="238.6" y="141.8">Output</text>
<text x="248.4" y="140.7">+5V-Link</text>
<text x="267.7" y="141.8">+5V</text>
<text x="62.5" y="153.3">+VLINK</text>
<text x="41.2" y="181.2">+VLINK</text>
<text x="53.5" y="181.2">Power</text>
</g>
<g font-size="1.3">
<text x="271.5" y="23.8">Button-1</text>
<text x="271.5" y="35.3">Button-2</text>
<text x="97.5" y="41.6">Button-2</text>
<text x="97.5" y="39.1">Button-1</text>
<text x="218.4" y="39.1">LEDs</text>
<text x="97.5" y="46.7">Button-4</text>
<text x="97.5" y="44.2">Button-3</text>
<text x="271.5" y="46.7">Button-3</text>
<text x="31.7" y="49.2">MIDI-Out</text>
<text x="31.7" y="51.8">MIDI-In</text>
<text x="115.6" y="58.1">LED-Onboard</text>
<text x="271.5" y="58.1">Button-4</text>
<text x="31.7" y="69.6">LEDs</text>
<text x="31.7" y="105.1">LED-Onboard</text>
<text x="142.4" y="163.5">MIDI-In</text>
<text x="110.5" y="177.5">MIDI-Out</text>
</g>
<g font-size="1.3" fill="#0b8109">
<text x="31.7" y="41.6">XOUT32</text>
<text x="31.7" y="39.1">XIN32</text>
</g>
<g font-size="1.3" fill="#b27502">
<text x="138.8" y="75.9">RESET</text>
<text x="138.7" y="93.7">SWDIO</text>
<text x="138.3" y="96.2">SWCLK</text>
<text x="31.7" y="107.7">SWCLK</text>
<text x="138.8" y="103.9">RESET</text>
<text x="31.7" y="110.2">SWDIO</text>
<text x="31.7" y="117.8">RESET</text>
</g>
<g font-size="1.3" fill="#a3a30c">
<text x="31.7" y="92.4">Socket-TX-Enable</text>
<text x="31.7" y="95">Socket-TX</text>
<text x="31.7" y="97.5">Socket-RX</text>
<text x="33" y="164.8">Socket-RX</text>
<text x="53.5" y="166">RX</text>
<text x="33" y="172.4">Socket-TX</text>
<text x="53.5" y="173.6">TX</text>
<text x="33" y="175">Socket-TX-Enable</text>
<text x="53.5" y="176.1">TX-Enable</text>
</g>
<g font-size="1.3" fill="#51c90f">
<text x="31.7" y="100">USB-</text>
<text x="195.1" y="100">USB-</text>
<text x="232.4" y="100">USB+</text>
<text x="31.7" y="102.6">USB+</text>
<text x="195.1" y="102.6">USB+</text>
<text x="232.4" y="107.7">USB-</text>
</g>
<g font-size="1.3" fill="#0000c2">
<text x="102.6" y="118.9">ANAREF</text>
<text x="110.8" y="118.9">-</text>
<text x="113.5" y="118.9">Silicon</text>
<text x="121.2" y="118.9">Bug</text>
<text x="125.9" y="118.9">CHIP003-161</text>
<text x="102.6" y="120.9">VDDANA</text>
<text x="110.9" y="120.9">as</text>
<text x="114.3" y="120.9">the</text>
<text x="118.4" y="120.9">DAC</text>
<text x="123.2" y="120.9">Reference</text>
<text x="133.7" y="120.9">non-functional.</text>
<text x="102.6" y="126.5">RESET</text>
<text x="102.6" y="128.5">Internal</text>
<text x="109.5" y="126.5">-</text>
<text x="111.1" y="128.5">pull-up</text>
<text x="112.3" y="126.5">Silicon</text>
<text x="119.8" y="128.5">non-functional.</text>
<text x="119.9" y="126.5">Bug</text>
<text x="124.7" y="126.5">HIP003-159</text>
</g>
<text font-size="1.3" fill="#676767" x="53.5" y="168.5">RX-Enable</text>
</svg>
